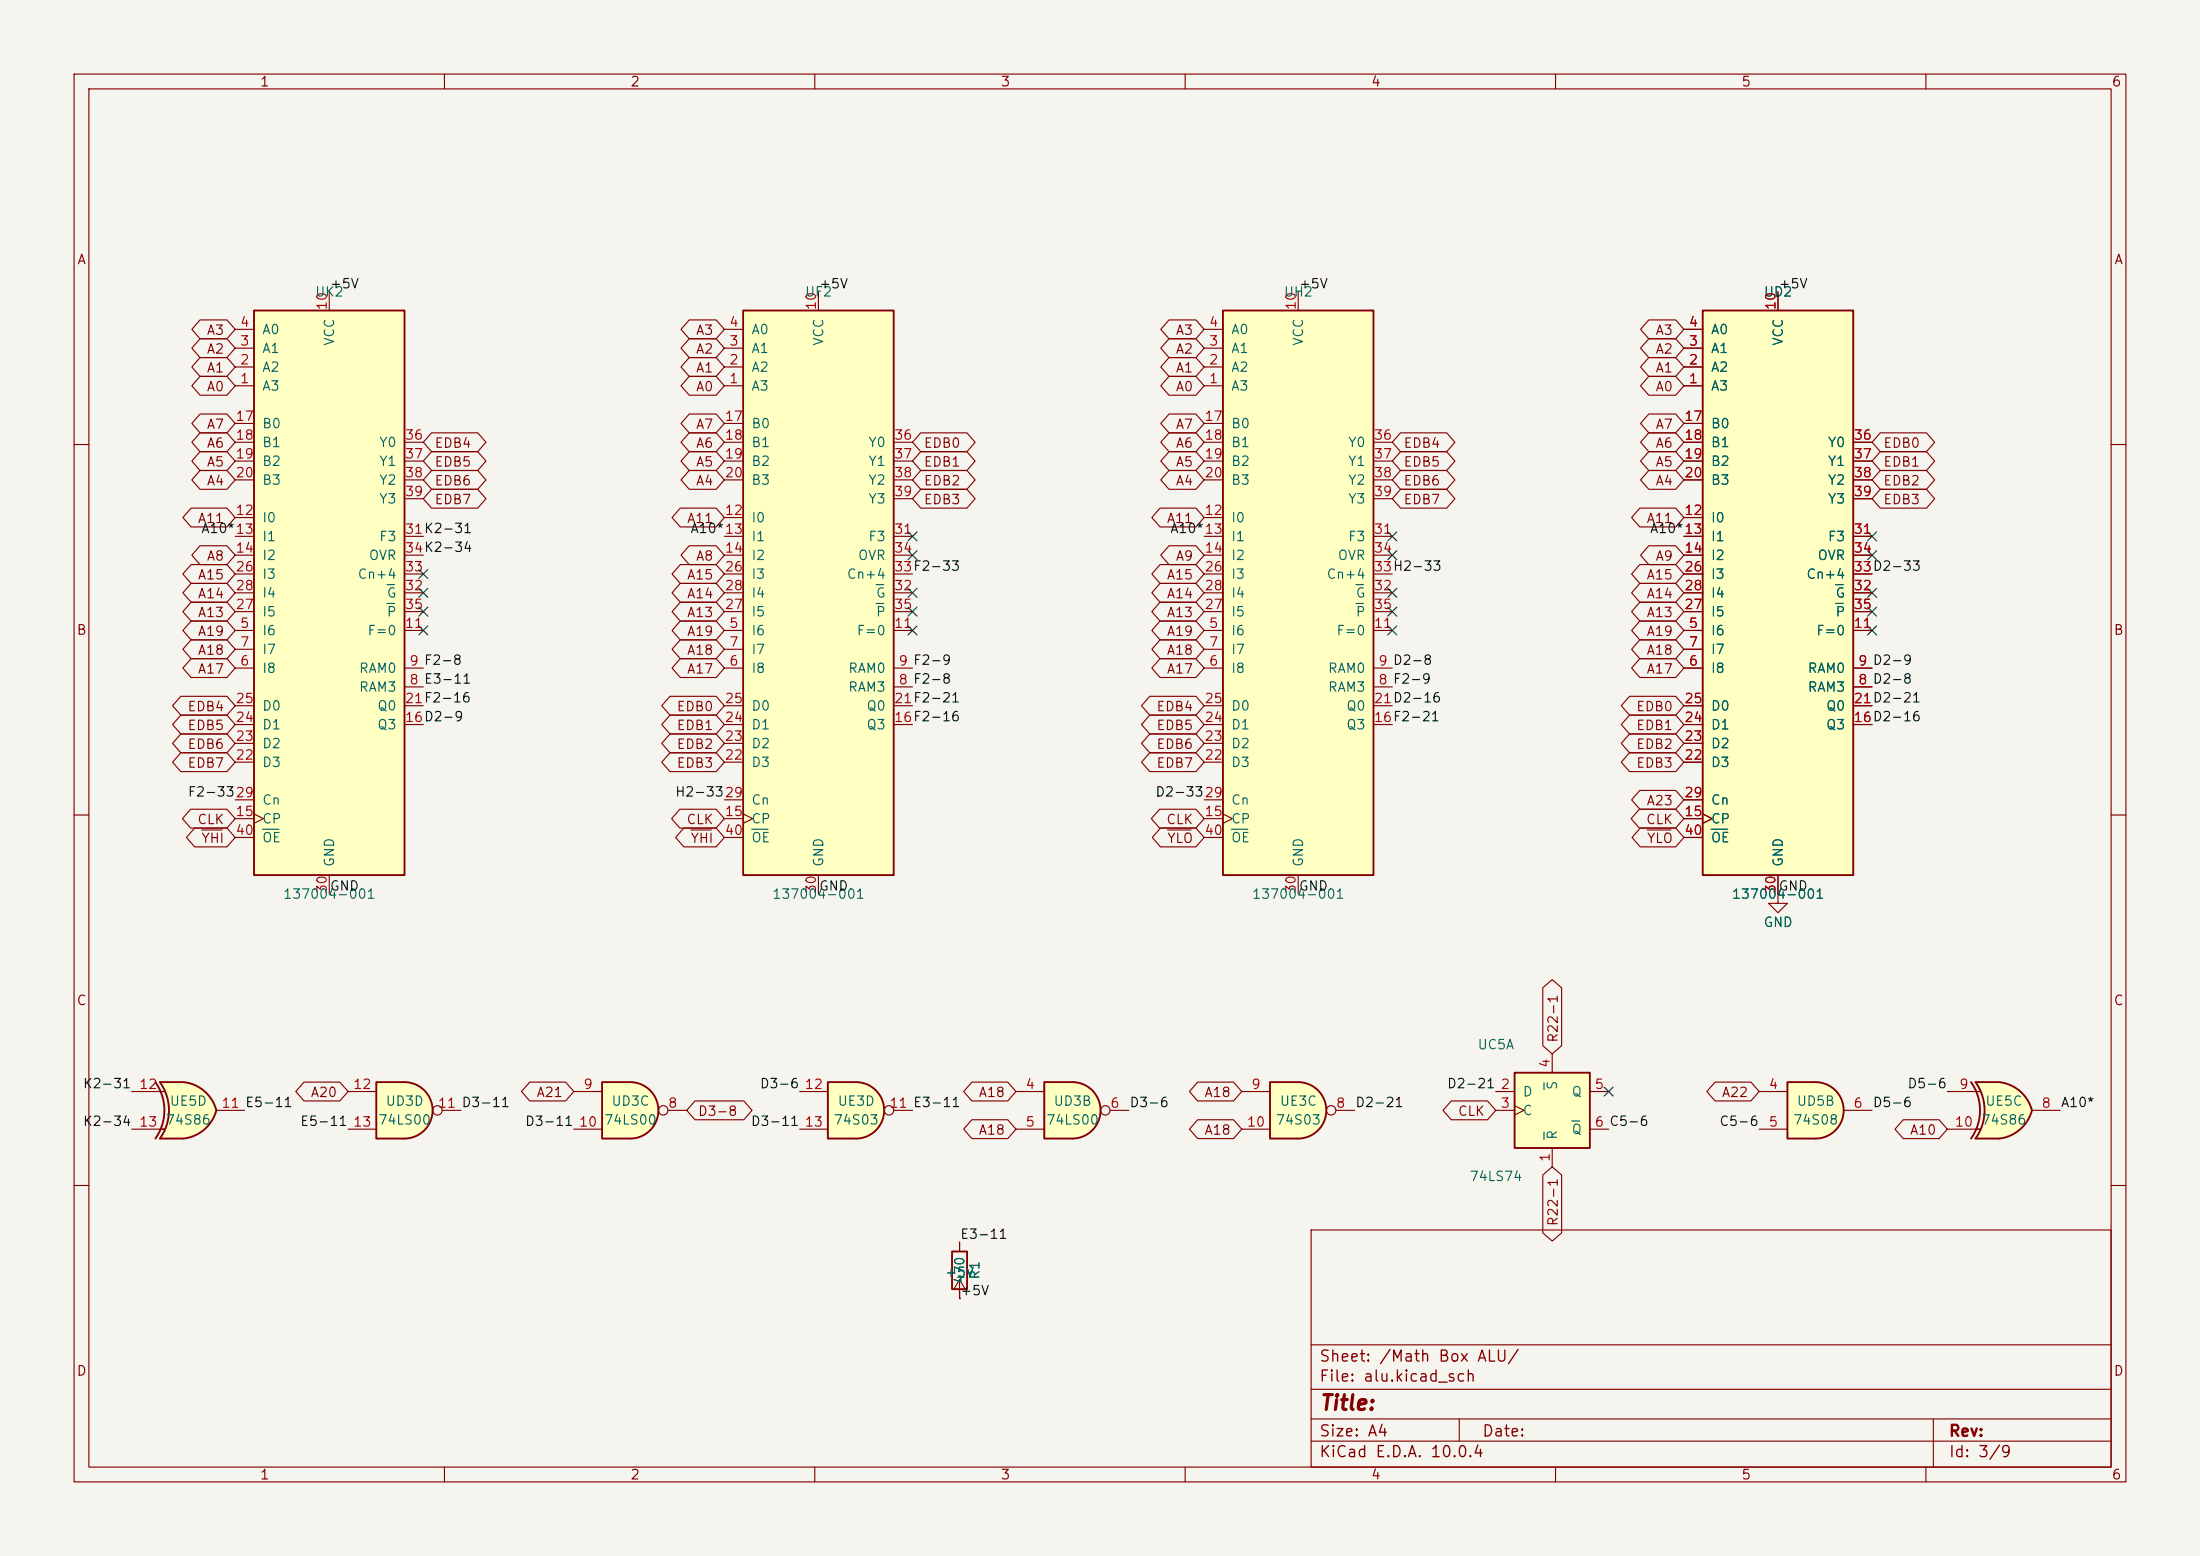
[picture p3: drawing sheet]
<svg xmlns="http://www.w3.org/2000/svg" width="297mm" height="210mm" viewBox="0 0 297 210" stroke-linecap="round" stroke-linejoin="round" font-family="sans-serif">
<path d="M0 0h297v210h-297z" fill="#f5f4ef" stroke="#f5f4ef" stroke-width=".14"/>
<g fill="none" stroke="#840000" stroke-width=".15">
<path d="M10 10h277v190h-277zM12 12h273v186h-273zM60 10v2M110 10v2M160 10v2M210 10v2M260 10v2M10 60h2M285 60h2M10 110h2M285 110h2M10 160h2"/>
<path d="M177 166h108v32h-108zM285 160h2M60 198v2M110 198v2M160 198v2M177 194.5h108M177 191.5h108M177 187.5h108M177 181.5h108M197 191.5v3M210 198v2M260 198v2"/>
<path d="M261 191.5v6.5"/>
</g>
<path d="M204.5 144.8h10.1v10.1h-10.1z" fill="#ffffc2"/>
<path d="M204.5 144.8h10.1v10.1h-10.1z" fill="none" stroke="#840000" stroke-width=".25"/>
<path d="M201.9 147.3h2.6M201.9 149.9h2.6M204.5 149.2l1.2 .7-1.2 .6M209.5 142.2v2.6M209.5 154.9v2.6M214.6 147.3h2.6M214.6 152.4h2.6" fill="none" stroke="#840000" stroke-width=".15"/>
<path d="M208.4 146.1v1M208.4 152.8v1M212.2 151.3h1.1" fill="none" stroke="#006464" stroke-width=".15"/>
<path d="M229.9 41.9h20.3v76.2h-20.3z" fill="#ffffc2"/>
<path d="M229.9 41.9h20.3v76.2h-20.3z" fill="none" stroke="#840000" stroke-width=".25"/>
<g fill="none" stroke="#840000" stroke-width=".15">
<path d="M240 39.4v2.5M227.3 52.1h2.6M227.3 49.5h2.6M227.3 47h2.6M227.3 44.5h2.6M227.3 57.2h2.6M227.3 59.7h2.6M250.2 59.7h2.5M227.3 69.9h2.6M227.3 72.4h2.6M227.3 74.9h2.6M227.3 62.2h2.6"/>
<path d="M227.3 64.8h2.6M227.3 77.5h2.6M250.2 72.4h2.5M250.2 74.9h2.5M250.2 62.2h2.5M250.2 64.8h2.5M250.2 77.5h2.5M250.2 67.3h2.5M227.3 85.1h2.6M227.3 90.2h2.6M227.3 87.6h2.6M227.3 97.8h2.6"/>
<path d="M227.3 95.3h2.6M227.3 82.6h2.6M227.3 80h2.6M250.2 85.1h2.5M250.2 90.2h2.5M250.2 92.7h2.5M250.2 97.8h2.5M250.2 95.3h2.5M250.2 82.6h2.5M250.2 80h2.5M227.3 110.5h2.6M227.3 102.9h2.6"/>
<path d="M227.3 100.3h2.6M227.3 108h2.6M227.3 113h2.6M229.9 109.9l1.2 .6-1.2 .6M240 118.1v2.6"/>
</g>
<path d="M247.8 78.9h1M247.8 81.4h1M231 111.9h2.2" fill="none" stroke="#006464" stroke-width=".15"/>
<path d="M266.7 146.1h3.2M266.7 153.7h3.2" fill="none" stroke="#ffffc2" stroke-width=".14"/>
<g fill="#ffffc2" stroke="#ffffc2" stroke-width=".14">
<path d="M269.3 148.5l5 1.4a5.2 5.2 0 0 1-4.4 3.8z"/>
<path d="M269.9 146.1a5.1 5.1 0 0 1 4.4 3.8l-5 1.3z"/>
</g>
<path d="M266.7 146.1h3.2v7.6h-3.2a6.7 6.7 0 0 0 0-7.6z" fill="#ffffc2"/>
<path d="M266.1 146.1a6.6 6.6 0 0 1 0 7.6M269.9 146.1h-3.2a6.6 6.6 0 0 1 0 7.6h3.2M269.9 146.1a5.2 5.2 0 0 1 4.4 3.8 5.2 5.2 0 0 1-4.4 3.8" fill="none" stroke="#840000" stroke-width=".25"/>
<path d="M262.9 147.3h4.4M262.9 152.4h4.4M274.3 149.9h3.8" fill="none" stroke="#840000" stroke-width=".15"/>
<path d="M245.1 146.1a3.8 3.8 0 0 1 3.8 3.8 3.8 3.8 0 0 1-3.8 3.8z" fill="#ffffc2" stroke="#ffffc2" stroke-width=".14"/>
<path d="M241.3 146.1h3.8v7.6h-3.8z" fill="#ffffc2"/>
<path d="M241.3 146.1h3.8a3.8 3.8 0 0 1 3.8 3.8 3.8 3.8 0 0 1-3.8 3.8h-3.8z" fill="none" stroke="#840000" stroke-width=".25"/>
<path d="M240 120.7v1.2h1.3l-1.3 1.3-1.2-1.3h1.2M240 120.7h.1M237.5 147.3h3.8M237.5 152.4h3.8M248.9 149.9h3.8" fill="none" stroke="#840000" stroke-width=".15"/>
<path d="M34.3 41.9h20.3v76.2h-20.3z" fill="#ffffc2"/>
<path d="M34.3 41.9h20.3v76.2h-20.3z" fill="none" stroke="#840000" stroke-width=".25"/>
<g fill="none" stroke="#840000" stroke-width=".15">
<path d="M44.4 39.4v2.5M31.7 52.1h2.6M31.7 49.5h2.6M31.7 47h2.6M31.7 44.5h2.6M31.7 57.2h2.6M31.7 59.7h2.6M54.6 59.7h2.5M31.7 69.9h2.6M31.7 72.4h2.6M31.7 74.9h2.6M31.7 62.2h2.6"/>
<path d="M31.7 64.8h2.6M31.7 77.5h2.6M54.6 72.4h2.5M54.6 74.9h2.5M54.6 62.2h2.5M54.6 64.8h2.5M54.6 77.5h2.5M54.6 67.3h2.5M31.7 85.1h2.6M31.7 90.2h2.6M31.7 87.6h2.6M31.7 97.8h2.6"/>
<path d="M31.7 95.3h2.6M31.7 82.6h2.6M31.7 80h2.6M54.6 85.1h2.5M54.6 90.2h2.5M54.6 92.7h2.5M54.6 97.8h2.5M54.6 95.3h2.5M54.6 82.6h2.5M54.6 80h2.5M31.7 110.5h2.6M31.7 102.9h2.6"/>
<path d="M31.7 100.3h2.6M31.7 108h2.6M31.7 113h2.6M34.3 109.9l1.3 .6-1.3 .6M44.4 118.1v2.6"/>
</g>
<path d="M52.2 78.9h1.1M52.2 81.4h1.1M35.4 111.9h2.3" fill="none" stroke="#006464" stroke-width=".15"/>
<path d="M100.3 41.9h20.3v76.2h-20.3z" fill="#ffffc2"/>
<path d="M100.3 41.9h20.3v76.2h-20.3z" fill="none" stroke="#840000" stroke-width=".25"/>
<g fill="none" stroke="#840000" stroke-width=".15">
<path d="M110.5 39.4v2.5M97.8 52.1h2.5M97.8 49.5h2.5M97.8 47h2.5M97.8 44.5h2.5M97.8 57.2h2.5M97.8 59.7h2.5M120.6 59.7h2.6M97.8 69.9h2.5M97.8 72.4h2.5M97.8 74.9h2.5M97.8 62.2h2.5"/>
<path d="M97.8 64.8h2.5M97.8 77.5h2.5M120.6 72.4h2.6M120.6 74.9h2.6M120.6 62.2h2.6M120.6 64.8h2.6M120.6 77.5h2.6M120.6 67.3h2.6M97.8 85.1h2.5M97.8 90.2h2.5M97.8 87.6h2.5M97.8 97.8h2.5"/>
<path d="M97.8 95.3h2.5M97.8 82.6h2.5M97.8 80h2.5M120.6 85.1h2.6M120.6 90.2h2.6M120.6 92.7h2.6M120.6 97.8h2.6M120.6 95.3h2.6M120.6 82.6h2.6M120.6 80h2.6M97.8 110.5h2.5M97.8 102.9h2.5"/>
<path d="M97.8 100.3h2.5M97.8 108h2.5M97.8 113h2.5M100.3 109.9l1.3 .6-1.3 .6M110.5 118.1v2.6"/>
</g>
<path d="M118.3 78.9h1M118.3 81.4h1M101.5 111.9h2.2" fill="none" stroke="#006464" stroke-width=".15"/>
<path d="M165.1 41.9h20.3v76.2h-20.3z" fill="#ffffc2"/>
<path d="M165.1 41.9h20.3v76.2h-20.3zM128.5 168.9h2.1v5.1h-2.1z" fill="none" stroke="#840000" stroke-width=".25"/>
<g fill="none" stroke="#840000" stroke-width=".15">
<path d="M175.3 39.4v2.5M162.6 52.1h2.5M162.6 49.5h2.5M162.6 47h2.5M162.6 44.5h2.5M162.6 57.2h2.5M162.6 59.7h2.5M185.4 59.7h2.6M162.6 69.9h2.5M162.6 72.4h2.5M162.6 74.9h2.5M162.6 62.2h2.5"/>
<path d="M162.6 64.8h2.5M162.6 77.5h2.5M185.4 72.4h2.6M185.4 74.9h2.6M185.4 62.2h2.6M185.4 64.8h2.6M185.4 77.5h2.6M185.4 67.3h2.6M162.6 85.1h2.5M162.6 90.2h2.5M162.6 87.6h2.5M162.6 97.8h2.5"/>
<path d="M162.6 95.3h2.5M162.6 82.6h2.5M162.6 80h2.5M185.4 85.1h2.6M185.4 90.2h2.6M185.4 92.7h2.6M185.4 97.8h2.6M185.4 95.3h2.6M185.4 82.6h2.6M185.4 80h2.6M162.6 110.5h2.5M162.6 102.9h2.5"/>
<path d="M162.6 100.3h2.5M162.6 108h2.5M162.6 113h2.5M165.1 109.9l1.3 .6-1.3 .6M175.3 118.1v2.6M129.5 175.3h.1M129.5 172.7l-.7 1.3M129.5 172.7l.8 1.3M129.5 167.6v1.3M129.5 172.7v2.6"/>
</g>
<path d="M183.1 78.9h1M183.1 81.4h1M166.2 111.9h2.3" fill="none" stroke="#006464" stroke-width=".15"/>
<path d="M115.6 146.1a3.8 3.8 0 0 1 3.8 3.8 3.8 3.8 0 0 1-3.8 3.8z" fill="#ffffc2" stroke="#ffffc2" stroke-width=".14"/>
<path d="M111.8 146.1h3.8v7.6h-3.8z" fill="#ffffc2"/>
<path d="M111.8 146.1h3.8a3.8 3.8 0 0 1 3.8 3.8 3.8 3.8 0 0 1-3.8 3.8h-3.8z" fill="none" stroke="#840000" stroke-width=".25"/>
<g fill="none" stroke="#840000" stroke-width=".15">
<path d="M107.9 147.3h3.9M107.9 152.4h3.9M120.6 149.9h2.6"/>
<circle cx="120" cy="149.9" r=".63"/>
</g>
<path d="M54.6 146.1a3.8 3.8 0 0 1 3.8 3.8 3.8 3.8 0 0 1-3.8 3.8z" fill="#ffffc2" stroke="#ffffc2" stroke-width=".14"/>
<path d="M50.8 146.1h3.8v7.6h-3.8z" fill="#ffffc2"/>
<path d="M50.8 146.1h3.8a3.8 3.8 0 0 1 3.8 3.8 3.8 3.8 0 0 1-3.8 3.8h-3.8z" fill="none" stroke="#840000" stroke-width=".25"/>
<g fill="none" stroke="#840000" stroke-width=".15">
<path d="M47 147.3h3.8M47 152.4h3.8M59.7 149.9h2.5"/>
<circle cx="59.1" cy="149.9" r=".63"/>
</g>
<path d="M21.6 146.1h3.2M21.6 153.7h3.2" fill="none" stroke="#ffffc2" stroke-width=".14"/>
<g fill="#ffffc2" stroke="#ffffc2" stroke-width=".14">
<path d="M24.2 148.5l5 1.4a5.2 5.2 0 0 1-4.4 3.8z"/>
<path d="M24.8 146.1a5.1 5.1 0 0 1 4.4 3.8l-5 1.3z"/>
</g>
<path d="M21.6 146.1h3.2v7.6h-3.2a6.7 6.7 0 0 0 0-7.6z" fill="#ffffc2"/>
<path d="M21 146.1a6.6 6.6 0 0 1 0 7.6M24.8 146.1h-3.2a6.6 6.6 0 0 1 0 7.6h3.2M24.8 146.1a5.1 5.1 0 0 1 4.4 3.8 5.2 5.2 0 0 1-4.4 3.8" fill="none" stroke="#840000" stroke-width=".25"/>
<path d="M17.8 147.3h4.4M17.8 152.4h4.4M29.2 149.9h3.8" fill="none" stroke="#840000" stroke-width=".15"/>
<path d="M85.1 146.1a3.8 3.8 0 0 1 3.8 3.8 3.8 3.8 0 0 1-3.8 3.8z" fill="#ffffc2" stroke="#ffffc2" stroke-width=".14"/>
<path d="M81.3 146.1h3.8v7.6h-3.8z" fill="#ffffc2"/>
<path d="M81.3 146.1h3.8a3.8 3.8 0 0 1 3.8 3.8 3.8 3.8 0 0 1-3.8 3.8h-3.8z" fill="none" stroke="#840000" stroke-width=".25"/>
<g fill="none" stroke="#840000" stroke-width=".15">
<path d="M77.5 147.3h3.8M77.5 152.4h3.8M90.2 149.9h2.5"/>
<circle cx="89.5" cy="149.9" r=".63"/>
</g>
<path d="M175.3 146.1a3.8 3.8 0 0 1 3.8 3.8 3.8 3.8 0 0 1-3.8 3.8z" fill="#ffffc2" stroke="#ffffc2" stroke-width=".14"/>
<path d="M171.4 146.1h3.9v7.6h-3.9z" fill="#ffffc2"/>
<path d="M171.4 146.1h3.9a3.8 3.8 0 0 1 3.8 3.8 3.8 3.8 0 0 1-3.8 3.8h-3.9z" fill="none" stroke="#840000" stroke-width=".25"/>
<g fill="none" stroke="#840000" stroke-width=".15">
<path d="M167.6 147.3h3.8M167.6 152.4h3.8M180.3 149.9h2.6"/>
<circle cx="179.7" cy="149.9" r=".63"/>
</g>
<path d="M144.8 146.1a3.8 3.8 0 0 1 3.8 3.8 3.8 3.8 0 0 1-3.8 3.8z" fill="#ffffc2" stroke="#ffffc2" stroke-width=".14"/>
<path d="M141 146.1h3.8v7.6h-3.8z" fill="#ffffc2"/>
<path d="M141 146.1h3.8a3.8 3.8 0 0 1 3.8 3.8 3.8 3.8 0 0 1-3.8 3.8h-3.8z" fill="none" stroke="#840000" stroke-width=".25"/>
<g fill="none" stroke="#840000" stroke-width=".15">
<path d="M240 39.4v2.5M27 50.8h3.6l1.1 1.3-1.1 1.2h-3.6l-1.1-1.2zM27 48.3h3.6l1.1 1.2-1.1 1.3h-3.6l-1.1-1.3zM27 45.7h3.6l1.1 1.3-1.1 1.3h-3.6l-1.1-1.3zM27 43.2h3.6l1.1 1.3-1.1 1.2h-3.6l-1.1-1.2zM27 58.4h3.6l1.1 1.3-1.1 1.3h-3.6l-1.1-1.3zM27 55.9h3.6l1.1 1.3-1.1 1.2h-3.6l-1.1-1.2zM58.3 58.4h6.2l1.1 1.3-1.1 1.3h-6.2l-1.2-1.3zM93 45.7h3.7l1.1 1.3-1.1 1.3h-3.7l-1.1-1.3zM93 43.2h3.7l1.1 1.3-1.1 1.2h-3.7l-1.1-1.2zM93 58.4h3.7l1.1 1.3-1.1 1.3h-3.7l-1.1-1.3zM93 55.9h3.7l1.1 1.3-1.1 1.2h-3.7l-1.1-1.2z"/>
<path d="M93 50.8h3.7l1.1 1.3-1.1 1.2h-3.7l-1.1-1.2zM93 48.3h3.7l1.1 1.2-1.1 1.3h-3.7l-1.1-1.3zM124.3 58.4h6.2l1.1 1.3-1.1 1.3h-6.2l-1.1-1.3zM157.8 50.8h3.6l1.2 1.3-1.2 1.2h-3.6l-1.1-1.2zM157.8 55.9h3.6l1.2 1.3-1.2 1.2h-3.6l-1.1-1.2zM157.8 58.4h3.6l1.2 1.3-1.2 1.3h-3.6l-1.1-1.3zM157.8 43.2h3.6l1.2 1.3-1.2 1.2h-3.6l-1.1-1.2zM157.8 45.7h3.6l1.2 1.3-1.2 1.3h-3.6l-1.1-1.3zM157.8 48.3h3.6l1.2 1.2-1.2 1.3h-3.6l-1.1-1.3zM189.1 58.4h6.2l1.1 1.3-1.1 1.3h-6.2l-1.1-1.3zM222.6 43.2h3.6l1.1 1.3-1.1 1.2h-3.6l-1.1-1.2zM222.6 45.7h3.6l1.1 1.3-1.1 1.3h-3.6l-1.1-1.3z"/>
<path d="M222.6 48.3h3.6l1.1 1.2-1.1 1.3h-3.6l-1.1-1.3zM222.6 55.9h3.6l1.1 1.3-1.1 1.2h-3.6l-1.1-1.2zM222.6 58.4h3.6l1.1 1.3-1.1 1.3h-3.6l-1.1-1.3zM222.6 50.8h3.6l1.1 1.3-1.1 1.2h-3.6l-1.1-1.2zM227.3 52.1h2.6M227.3 49.5h2.6M227.3 47h2.6M227.3 44.5h2.6M227.3 57.2h2.6M227.3 59.7h2.6M250.2 59.7h2.5M253.8 58.4h6.3l1.1 1.3-1.1 1.3h-6.3l-1.1-1.3z"/>
<path d="M25.8 76.2h4.8l1.1 1.3-1.1 1.2h-4.8l-1.1-1.2zM25.8 68.6h4.8l1.1 1.3-1.1 1.2h-4.8l-1.1-1.2zM25.8 78.7h4.8l1.1 1.3-1.1 1.3h-4.8l-1.1-1.3zM27 73.7h3.6l1.1 1.2-1.1 1.3h-3.6l-1.1-1.3zM27 61h3.6l1.1 1.2-1.1 1.3h-3.6l-1.1-1.3zM27 63.5h3.6l1.1 1.3-1.1 1.2h-3.6l-1.1-1.2zM58.3 61h6.2l1.1 1.2-1.1 1.3h-6.2l-1.2-1.3zM58.3 63.5h6.2l1.1 1.3-1.1 1.2h-6.2l-1.2-1.2zM58.3 66h6.2l1.1 1.3-1.1 1.3h-6.2l-1.2-1.3zM91.8 68.6h4.9l1.1 1.3-1.1 1.2h-4.9l-1.1-1.2zM91.8 76.2h4.9l1.1 1.3-1.1 1.2h-4.9l-1.1-1.2zM91.8 78.7h4.9l1.1 1.3-1.1 1.3h-4.9l-1.1-1.3z"/>
<path d="M93 63.5h3.7l1.1 1.3-1.1 1.2h-3.7l-1.1-1.2zM93 61h3.7l1.1 1.2-1.1 1.3h-3.7l-1.1-1.3zM93 73.7h3.7l1.1 1.2-1.1 1.3h-3.7l-1.1-1.3zM124.3 61h6.2l1.1 1.2-1.1 1.3h-6.2l-1.1-1.3zM124.3 63.5h6.2l1.1 1.3-1.1 1.2h-6.2l-1.1-1.2zM124.3 66h6.2l1.1 1.3-1.1 1.3h-6.2l-1.1-1.3zM156.6 78.7h4.8l1.2 1.3-1.2 1.3h-4.8l-1.1-1.3zM156.6 76.2h4.8l1.2 1.3-1.2 1.2h-4.8l-1.1-1.2zM156.6 68.6h4.8l1.2 1.3-1.2 1.2h-4.8l-1.1-1.2zM157.8 73.7h3.6l1.2 1.2-1.2 1.3h-3.6l-1.1-1.3zM157.8 61h3.6l1.2 1.2-1.2 1.3h-3.6l-1.1-1.3zM157.8 63.5h3.6l1.2 1.3-1.2 1.2h-3.6l-1.1-1.2z"/>
<path d="M189.1 63.5h6.2l1.1 1.3-1.1 1.2h-6.2l-1.1-1.2zM189.1 61h6.2l1.1 1.2-1.1 1.3h-6.2l-1.1-1.3zM189.1 66h6.2l1.1 1.3-1.1 1.3h-6.2l-1.1-1.3zM221.4 68.6h4.8l1.1 1.3-1.1 1.2h-4.8l-1.1-1.2zM221.4 76.2h4.8l1.1 1.3-1.1 1.2h-4.8l-1.1-1.2zM221.4 78.7h4.8l1.1 1.3-1.1 1.3h-4.8l-1.1-1.3zM222.6 61h3.6l1.1 1.2-1.1 1.3h-3.6l-1.1-1.3zM222.6 63.5h3.6l1.1 1.3-1.1 1.2h-3.6l-1.1-1.2zM222.6 73.7h3.6l1.1 1.2-1.1 1.3h-3.6l-1.1-1.3zM227.3 69.9h2.6M227.3 72.4h2.6M227.3 74.9h2.6"/>
<path d="M227.3 62.2h2.6M227.3 64.8h2.6M227.3 77.5h2.6M250.2 72.4h2.5M250.2 74.9h2.5M250.2 62.2h2.5M250.2 64.8h2.5M250.2 77.5h2.5M250.2 67.3h2.5M253.8 66h6.3l1.1 1.3-1.1 1.3h-6.3l-1.1-1.3zM253.8 63.5h6.3l1.1 1.3-1.1 1.2h-6.3l-1.1-1.2zM253.8 61h6.3l1.1 1.2-1.1 1.3h-6.3l-1.1-1.3z"/>
<path d="M24.4 96.5h6.2l1.1 1.3-1.1 1.3h-6.2l-1.1-1.3zM24.4 99.1h6.2l1.1 1.2-1.1 1.3h-6.2l-1.1-1.3zM24.4 94h6.2l1.1 1.3-1.1 1.2h-6.2l-1.1-1.2zM25.8 88.9h4.8l1.1 1.3-1.1 1.2h-4.8l-1.1-1.2zM25.8 86.4h4.8l1.1 1.2-1.1 1.3h-4.8l-1.1-1.3zM25.8 83.8h4.8l1.1 1.3-1.1 1.3h-4.8l-1.1-1.3zM25.8 81.3h4.8l1.1 1.3-1.1 1.2h-4.8l-1.1-1.2zM90.4 94h6.3l1.1 1.3-1.1 1.2h-6.3l-1.1-1.2zM90.4 96.5h6.3l1.1 1.3-1.1 1.3h-6.3l-1.1-1.3zM90.4 99.1h6.3l1.1 1.2-1.1 1.3h-6.3l-1.1-1.3zM91.8 83.8h4.9l1.1 1.3-1.1 1.3h-4.9l-1.1-1.3zM91.8 86.4h4.9l1.1 1.2-1.1 1.3h-4.9l-1.1-1.3z"/>
<path d="M91.8 88.9h4.9l1.1 1.3-1.1 1.2h-4.9l-1.1-1.2zM91.8 81.3h4.9l1.1 1.3-1.1 1.2h-4.9l-1.1-1.2zM155.2 94h6.2l1.2 1.3-1.2 1.2h-6.2l-1.1-1.2zM155.2 96.5h6.2l1.2 1.3-1.2 1.3h-6.2l-1.1-1.3zM155.2 99.1h6.2l1.2 1.2-1.2 1.3h-6.2l-1.1-1.3zM156.6 83.8h4.8l1.2 1.3-1.2 1.3h-4.8l-1.1-1.3zM156.6 86.4h4.8l1.2 1.2-1.2 1.3h-4.8l-1.1-1.3zM156.6 88.9h4.8l1.2 1.3-1.2 1.2h-4.8l-1.1-1.2zM156.6 81.3h4.8l1.2 1.3-1.2 1.2h-4.8l-1.1-1.2zM220 96.5h6.2l1.1 1.3-1.1 1.3h-6.2l-1.1-1.3zM220 94h6.2l1.1 1.3-1.1 1.2h-6.2l-1.1-1.2zM220 99.1h6.2l1.1 1.2-1.1 1.3h-6.2l-1.1-1.3z"/>
<path d="M221.4 83.8h4.8l1.1 1.3-1.1 1.3h-4.8l-1.1-1.3zM221.4 86.4h4.8l1.1 1.2-1.1 1.3h-4.8l-1.1-1.3zM221.4 88.9h4.8l1.1 1.3-1.1 1.2h-4.8l-1.1-1.2zM221.4 81.3h4.8l1.1 1.3-1.1 1.2h-4.8l-1.1-1.2zM227.3 85.1h2.6M227.3 90.2h2.6M227.3 87.6h2.6M227.3 97.8h2.6M227.3 95.3h2.6M227.3 82.6h2.6M227.3 80h2.6M250.2 85.1h2.5"/>
<path d="M250.2 90.2h2.5M250.2 92.7h2.5M250.2 97.8h2.5M250.2 95.3h2.5M250.2 82.6h2.5M250.2 80h2.5M24.4 101.6h6.2l1.1 1.3-1.1 1.2h-6.2l-1.1-1.2zM25.7 109.2h4.9l1.1 1.3-1.1 1.3h-4.9l-1.1-1.3zM26.3 111.8h4.3l1.1 1.2-1.1 1.3h-4.3l-1.1-1.3zM27.2 112h2.8M90.4 101.6h6.3l1.1 1.3-1.1 1.2h-6.3l-1.1-1.2zM91.8 109.2h4.9l1.1 1.3-1.1 1.3h-4.9l-1.1-1.3z"/>
<path d="M92.3 111.8h4.4l1.1 1.2-1.1 1.3h-4.4l-1.1-1.3zM93.3 112h2.7M155.2 101.6h6.2l1.2 1.3-1.2 1.2h-6.2l-1.1-1.2zM156.5 109.2h4.9l1.2 1.3-1.2 1.3h-4.9l-1.1-1.3zM156.7 111.8h4.7l1.2 1.2-1.2 1.3h-4.7l-1.1-1.3zM157.6 112h3.2M220 101.6h6.2l1.1 1.3-1.1 1.2h-6.2l-1.1-1.2zM221.3 109.2h4.9l1.1 1.3-1.1 1.3h-4.9l-1.1-1.3zM221.4 106.7h4.8l1.1 1.3-1.1 1.2h-4.8l-1.1-1.2zM221.4 111.8h4.8l1.1 1.2-1.1 1.3h-4.8l-1.1-1.3zM222.4 112h3.2M227.3 110.5h2.6"/>
<path d="M227.3 102.9h2.6M227.3 100.3h2.6M227.3 108h2.6M227.3 113h2.6M229.9 109.9l1.2 .6-1.2 .6M240 118.1v2.6M208.3 133.3l1.2-1.1 1.3 1.1v7.8l-1.3 1.1-1.2-1.1zM240 120.7h.1M41 146h4.9l1.1 1.3-1.1 1.3h-4.9l-1.1-1.3zM71.5 146h4.9l1.1 1.3-1.1 1.3h-4.9l-1.1-1.3zM93.8 148.6h6.6l1.1 1.3-1.1 1.2h-6.6l-1.1-1.2zM131.2 146h4.8l1.2 1.3-1.2 1.3h-4.8l-1.1-1.3z"/>
<path d="M131.2 151.1h4.8l1.2 1.3-1.2 1.3h-4.8l-1.1-1.3zM137.2 147.3h3.8M137.2 152.4h3.8M149.9 149.9h2.5M161.7 151.1h4.8l1.1 1.3-1.1 1.3h-4.8l-1.1-1.3zM161.7 146h4.8l1.1 1.3-1.1 1.3h-4.8l-1.1-1.3zM195.9 148.6h4.9l1.1 1.3-1.1 1.2h-4.9l-1.1-1.2zM208.3 158.6l1.2-1.1 1.3 1.1v7.8l-1.3 1.1-1.2-1.1zM231.5 146h4.9l1.1 1.3-1.1 1.3h-4.9l-1.1-1.3zM256.9 151.1h4.9l1.1 1.3-1.1 1.3h-4.9l-1.1-1.3zM129.5 175.3h.1M129.5 167.6v1.3"/>
<path d="M129.5 174v1.3"/>
<circle cx="149.2" cy="149.9" r=".63"/>
</g>
<g fill="none" stroke="#000084" stroke-width=".15">
<path d="M56.5 76.9l1.3 1.2M56.5 79.4l1.3 1.2M57.8 76.9l-1.3 1.2M57.8 79.4l-1.3 1.2M122.6 71.8l1.2 1.2M122.6 79.4l1.2 1.2M122.6 74.3l1.2 1.2M123.8 71.8l-1.2 1.2M123.8 79.4l-1.2 1.2M123.8 74.3l-1.2 1.2M187.4 74.3l1.2 1.2M187.4 79.4l1.2 1.2"/>
<path d="M187.4 71.8l1.2 1.2M188.6 74.3l-1.2 1.2M188.6 79.4l-1.2 1.2M188.6 71.8l-1.2 1.2M252.1 74.3l1.2 1.2M252.1 79.4l1.2 1.2M252.1 71.8l1.2 1.2M253.3 74.3l-1.2 1.2M253.3 79.4l-1.2 1.2M253.3 71.8l-1.2 1.2M56.5 81.9l1.3 1.3M56.5 84.5l1.3 1.2"/>
<path d="M57.8 81.9l-1.3 1.3M57.8 84.5l-1.3 1.2M122.6 84.5l1.2 1.2M122.6 81.9l1.2 1.3M123.8 84.5l-1.2 1.2M123.8 81.9l-1.2 1.3M187.4 81.9l1.2 1.3M187.4 84.5l1.2 1.2M188.6 81.9l-1.2 1.3M188.6 84.5l-1.2 1.2M252.1 84.5l1.2 1.2M252.1 81.9l1.2 1.3"/>
<path d="M253.3 84.5l-1.2 1.2M253.3 81.9l-1.2 1.3M216.6 146.7l1.2 1.2M217.8 146.7l-1.2 1.2"/>
</g>
<path d="M247.8 78.9h1M247.8 81.4h1M231 111.9h2.2" fill="none" stroke="#006464" stroke-width=".15"/>
<text font-size="2" fill="#840000" x="178" y="190.8">Title:</text>
<g font-size="1.5" fill="#840000">
<text x="178" y="184.2">Sheet: /Math Box ALU/</text>
<text x="178" y="186.9">File: alu.kicad_sch</text>
<text x="178" y="197.1">KiCad E.D.A. 10.0.4</text>
<text x="178" y="194.3">Size: A4</text>
<text x="200" y="194.3">Date:</text>
<text x="263" y="194.3">Rev:</text>
<text x="263" y="197.1">Id: 3/9</text>
</g>
<g font-size="1.3" fill="#840000">
<text x="35" y="12">1</text>
<text x="85" y="12">2</text>
<text x="135" y="12">3</text>
<text x="185" y="12">4</text>
<text x="235" y="12">5</text>
<text x="285" y="12">6</text>
<text x="10.3" y="36">A</text>
<text x="285.3" y="36">A</text>
<text x="27.8" y="45.5">A3</text>
<text x="93.9" y="45.5">A3</text>
<text x="158.6" y="45.5">A3</text>
<text x="223.4" y="45.5">A3</text>
<text x="27.8" y="53.1">A0</text>
<text x="27.8" y="50.6">A1</text>
<text x="27.8" y="48.1">A2</text>
<text x="93.9" y="48.1">A2</text>
<text x="93.9" y="53.1">A0</text>
<text x="93.9" y="50.6">A1</text>
<text x="158.6" y="53.1">A0</text>
<text x="158.6" y="48.1">A2</text>
<text x="158.6" y="50.6">A1</text>
<text x="223.4" y="48.1">A2</text>
<text x="223.4" y="50.6">A1</text>
<text x="223.4" y="53.1">A0</text>
<text x="27.8" y="58.2">A7</text>
<text x="93.9" y="58.2">A7</text>
<text x="158.6" y="58.2">A7</text>
<text x="223.4" y="58.2">A7</text>
<text x="27.8" y="60.8">A6</text>
<text x="27.8" y="63.3">A5</text>
<text x="27.8" y="65.8">A4</text>
<text x="58.6" y="60.8">EDB4</text>
<text x="58.6" y="63.3">EDB5</text>
<text x="58.6" y="65.8">EDB6</text>
<text x="93.9" y="65.8">A4</text>
<text x="93.9" y="63.3">A5</text>
<text x="93.9" y="60.8">A6</text>
<text x="124.6" y="60.8">EDB0</text>
<text x="124.6" y="63.3">EDB1</text>
<text x="124.6" y="65.8">EDB2</text>
<text x="158.6" y="60.8">A6</text>
<text x="158.6" y="63.3">A5</text>
<text x="158.6" y="65.8">A4</text>
<text x="189.4" y="65.8">EDB6</text>
<text x="189.4" y="63.3">EDB5</text>
<text x="189.4" y="60.8">EDB4</text>
<text x="223.4" y="60.8">A6</text>
<text x="223.4" y="63.3">A5</text>
<text x="223.4" y="65.8">A4</text>
<text x="254.2" y="65.8">EDB2</text>
<text x="254.2" y="63.3">EDB1</text>
<text x="254.2" y="60.8">EDB0</text>
<text x="26.6" y="70.9">A11</text>
<text x="58.6" y="68.4">EDB7</text>
<text x="92.7" y="70.9">A11</text>
<text x="124.6" y="68.4">EDB3</text>
<text x="157.4" y="70.9">A11</text>
<text x="189.4" y="68.4">EDB7</text>
<text x="222.2" y="70.9">A11</text>
<text x="254.2" y="68.4">EDB3</text>
<text x="27.8" y="76">A8</text>
<text x="93.9" y="76">A8</text>
<text x="158.6" y="76">A9</text>
<text x="223.4" y="76">A9</text>
<text x="26.6" y="78.5">A15</text>
<text x="26.6" y="83.6">A13</text>
<text x="26.6" y="81.1">A14</text>
<text x="92.7" y="78.5">A15</text>
<text x="92.7" y="81.1">A14</text>
<text x="92.7" y="83.6">A13</text>
<text x="157.4" y="81.1">A14</text>
<text x="157.4" y="83.6">A13</text>
<text x="157.4" y="78.5">A15</text>
<text x="222.2" y="78.5">A15</text>
<text x="222.2" y="81.1">A14</text>
<text x="222.2" y="83.6">A13</text>
<text x="10.3" y="86">B</text>
<text x="26.6" y="88.7">A18</text>
<text x="26.6" y="86.2">A19</text>
<text x="92.7" y="86.2">A19</text>
<text x="92.7" y="88.7">A18</text>
<text x="157.4" y="86.2">A19</text>
<text x="157.4" y="88.7">A18</text>
<text x="222.2" y="86.2">A19</text>
<text x="222.2" y="88.7">A18</text>
<text x="285.3" y="86">B</text>
<text x="26.6" y="91.2">A17</text>
<text x="92.7" y="91.2">A17</text>
<text x="157.4" y="91.2">A17</text>
<text x="222.2" y="91.2">A17</text>
<text x="25.2" y="98.9">EDB5</text>
<text x="25.2" y="101.4">EDB6</text>
<text x="25.2" y="96.3">EDB4</text>
<text x="91.3" y="96.3">EDB0</text>
<text x="91.3" y="98.9">EDB1</text>
<text x="91.3" y="101.4">EDB2</text>
<text x="156" y="96.3">EDB4</text>
<text x="156" y="98.9">EDB5</text>
<text x="156" y="101.4">EDB6</text>
<text x="220.8" y="98.9">EDB1</text>
<text x="220.8" y="96.3">EDB0</text>
<text x="220.8" y="101.4">EDB2</text>
<text x="25.2" y="103.9">EDB7</text>
<text x="91.3" y="103.9">EDB3</text>
<text x="156" y="103.9">EDB7</text>
<text x="220.8" y="103.9">EDB3</text>
<text x="26.5" y="111.6">CLK</text>
<text x="92.6" y="111.6">CLK</text>
<text x="157.4" y="111.6">CLK</text>
<text x="222.1" y="111.6">CLK</text>
<text x="222.2" y="109">A23</text>
<text x="27.1" y="114.1">YHI</text>
<text x="93.1" y="114.1">YHI</text>
<text x="157.5" y="114.1">YLO</text>
<text x="222.3" y="114.1">YLO</text>
<text x="10.3" y="136">C</text>
<text x="285.3" y="136">C</text>
<text x="210.6" y="140.8" transform="rotate(-90 210.6 140.8)">R22-1</text>
<text x="41.9" y="148.4">A20</text>
<text x="72.3" y="148.4">A21</text>
<text x="132" y="148.4">A18</text>
<text x="162.5" y="148.4">A18</text>
<text x="232.4" y="148.4">A22</text>
<text x="94.1" y="150.9">D3-8</text>
<text x="132" y="153.5">A18</text>
<text x="162.5" y="153.5">A18</text>
<text x="196.7" y="150.9">CLK</text>
<text x="257.8" y="153.5">A10</text>
<text x="210.6" y="165.6" transform="rotate(-90 210.6 165.6)">R22-1</text>
<text x="10.3" y="186">D</text>
<text x="285.3" y="186">D</text>
<text x="35" y="200">1</text>
<text x="85" y="200">2</text>
<text x="135" y="200">3</text>
<text x="185" y="200">4</text>
<text x="235" y="200">5</text>
<text x="285" y="200">6</text>
</g>
<g font-size="1.3" fill="#006464">
<text x="42.4" y="40.3">UK2</text>
<text x="108.6" y="40.3">UF2</text>
<text x="173.2" y="40.3">UH2</text>
<text x="238" y="40.3">UD2</text>
<text x="35.3" y="48">A1</text>
<text x="35.3" y="45.4">A0</text>
<text x="45.4" y="46.8" transform="rotate(-90 45.4 46.8)">VCC</text>
<text x="101.3" y="48">A1</text>
<text x="101.3" y="45.4">A0</text>
<text x="111.5" y="46.8" transform="rotate(-90 111.5 46.8)">VCC</text>
<text x="166.1" y="48">A1</text>
<text x="166.1" y="45.4">A0</text>
<text x="176.2" y="46.8" transform="rotate(-90 176.2 46.8)">VCC</text>
<text x="230.9" y="48">A1</text>
<text x="230.9" y="45.4">A0</text>
<text x="241" y="46.8" transform="rotate(-90 241 46.8)">VCC</text>
<text x="35.3" y="53">A3</text>
<text x="35.3" y="50.5">A2</text>
<text x="101.3" y="53">A3</text>
<text x="101.3" y="50.5">A2</text>
<text x="166.1" y="53">A3</text>
<text x="166.1" y="50.5">A2</text>
<text x="230.9" y="53">A3</text>
<text x="230.9" y="50.5">A2</text>
<text x="35.3" y="58.1">B0</text>
<text x="101.3" y="58.1">B0</text>
<text x="166.1" y="58.1">B0</text>
<text x="230.9" y="58.1">B0</text>
<text x="35.3" y="60.7">B1</text>
<text x="35.3" y="63.2">B2</text>
<text x="35.3" y="65.7">B3</text>
<text x="51.1" y="60.7">Y0</text>
<text x="51.1" y="63.2">Y1</text>
<text x="51.1" y="65.7">Y2</text>
<text x="101.3" y="60.7">B1</text>
<text x="101.3" y="63.2">B2</text>
<text x="101.3" y="65.7">B3</text>
<text x="117.1" y="60.7">Y0</text>
<text x="117.1" y="63.2">Y1</text>
<text x="117.1" y="65.7">Y2</text>
<text x="166.1" y="60.7">B1</text>
<text x="166.1" y="63.2">B2</text>
<text x="166.1" y="65.7">B3</text>
<text x="181.9" y="60.7">Y0</text>
<text x="181.9" y="63.2">Y1</text>
<text x="181.9" y="65.7">Y2</text>
<text x="230.9" y="60.7">B1</text>
<text x="230.9" y="63.2">B2</text>
<text x="230.9" y="65.7">B3</text>
<text x="246.7" y="60.7">Y0</text>
<text x="246.7" y="63.2">Y1</text>
<text x="246.7" y="65.7">Y2</text>
<text x="35.3" y="70.8">I0</text>
<text x="51.1" y="68.3">Y3</text>
<text x="101.3" y="70.8">I0</text>
<text x="117.1" y="68.3">Y3</text>
<text x="166.1" y="70.8">I0</text>
<text x="181.9" y="68.3">Y3</text>
<text x="230.9" y="70.8">I0</text>
<text x="246.7" y="68.3">Y3</text>
<text x="35.3" y="73.4">I1</text>
<text x="35.3" y="75.9">I2</text>
<text x="49.7" y="75.9">OVR</text>
<text x="51.1" y="73.4">F3</text>
<text x="101.3" y="73.4">I1</text>
<text x="101.3" y="75.9">I2</text>
<text x="115.7" y="75.9">OVR</text>
<text x="117.1" y="73.4">F3</text>
<text x="166.1" y="73.4">I1</text>
<text x="166.1" y="75.9">I2</text>
<text x="180.5" y="75.9">OVR</text>
<text x="181.9" y="73.4">F3</text>
<text x="230.9" y="73.4">I1</text>
<text x="230.9" y="75.9">I2</text>
<text x="245.3" y="75.9">OVR</text>
<text x="246.7" y="73.4">F3</text>
<text x="35.3" y="78.4">I3</text>
<text x="35.3" y="83.5">I5</text>
<text x="35.3" y="81">I4</text>
<text x="48.2" y="78.4">Cn+4</text>
<text x="52.1" y="81">G</text>
<text x="52.1" y="83.5">P</text>
<text x="101.3" y="78.4">I3</text>
<text x="101.3" y="83.5">I5</text>
<text x="101.3" y="81">I4</text>
<text x="114.2" y="78.4">Cn+4</text>
<text x="118.2" y="81">G</text>
<text x="118.2" y="83.5">P</text>
<text x="166.1" y="78.4">I3</text>
<text x="166.1" y="83.5">I5</text>
<text x="166.1" y="81">I4</text>
<text x="179" y="78.4">Cn+4</text>
<text x="182.9" y="81">G</text>
<text x="182.9" y="83.5">P</text>
<text x="230.9" y="78.4">I3</text>
<text x="230.9" y="83.5">I5</text>
<text x="230.9" y="81">I4</text>
<text x="243.8" y="78.4">Cn+4</text>
<text x="247.7" y="81">G</text>
<text x="247.7" y="83.5">P</text>
<text x="35.3" y="86.1">I6</text>
<text x="35.3" y="88.6">I7</text>
<text x="49.5" y="86.1">F=0</text>
<text x="101.3" y="86.1">I6</text>
<text x="101.3" y="88.6">I7</text>
<text x="115.6" y="86.1">F=0</text>
<text x="166.1" y="86.1">I6</text>
<text x="166.1" y="88.6">I7</text>
<text x="180.3" y="86.1">F=0</text>
<text x="230.9" y="86.1">I6</text>
<text x="230.9" y="88.6">I7</text>
<text x="245.1" y="86.1">F=0</text>
<text x="35.3" y="91.1">I8</text>
<text x="48.4" y="93.7">RAM3</text>
<text x="48.4" y="91.1">RAM0</text>
<text x="101.3" y="91.1">I8</text>
<text x="114.4" y="93.7">RAM3</text>
<text x="114.4" y="91.1">RAM0</text>
<text x="166.1" y="91.1">I8</text>
<text x="179.2" y="93.7">RAM3</text>
<text x="179.2" y="91.1">RAM0</text>
<text x="230.9" y="91.1">I8</text>
<text x="244" y="93.7">RAM3</text>
<text x="244" y="91.1">RAM0</text>
<text x="35.3" y="101.3">D2</text>
<text x="35.3" y="98.8">D1</text>
<text x="35.3" y="96.2">D0</text>
<text x="50.9" y="98.8">Q3</text>
<text x="50.9" y="96.2">Q0</text>
<text x="101.3" y="101.3">D2</text>
<text x="101.3" y="98.8">D1</text>
<text x="101.3" y="96.2">D0</text>
<text x="116.9" y="98.8">Q3</text>
<text x="116.9" y="96.2">Q0</text>
<text x="166.1" y="101.3">D2</text>
<text x="166.1" y="98.8">D1</text>
<text x="166.1" y="96.2">D0</text>
<text x="181.7" y="98.8">Q3</text>
<text x="181.7" y="96.2">Q0</text>
<text x="230.9" y="101.3">D2</text>
<text x="230.9" y="98.8">D1</text>
<text x="230.9" y="96.2">D0</text>
<text x="246.4" y="98.8">Q3</text>
<text x="246.4" y="96.2">Q0</text>
<text x="35.3" y="103.8">D3</text>
<text x="101.3" y="103.8">D3</text>
<text x="166.1" y="103.8">D3</text>
<text x="230.9" y="103.8">D3</text>
<text x="35.3" y="111.5">CP</text>
<text x="35.3" y="108.9">Cn</text>
<text x="101.3" y="111.5">CP</text>
<text x="101.3" y="108.9">Cn</text>
<text x="166.1" y="111.5">CP</text>
<text x="166.1" y="108.9">Cn</text>
<text x="230.9" y="111.5">CP</text>
<text x="230.9" y="108.9">Cn</text>
<text x="35.3" y="114">OE</text>
<text x="45.4" y="117.1" transform="rotate(-90 45.4 117.1)">GND</text>
<text x="101.3" y="114">OE</text>
<text x="111.5" y="117.1" transform="rotate(-90 111.5 117.1)">GND</text>
<text x="166.1" y="114">OE</text>
<text x="176.2" y="117.1" transform="rotate(-90 176.2 117.1)">GND</text>
<text x="230.9" y="114">OE</text>
<text x="241" y="117.1" transform="rotate(-90 241 117.1)">GND</text>
<text x="38.1" y="121.6">137004-001</text>
<text x="104.2" y="121.6">137004-001</text>
<text x="168.9" y="121.6">137004-001</text>
<text x="233.7" y="121.6">137004-001</text>
<text x="238" y="125.4">GND</text>
<text x="199.4" y="141.9">UC5A</text>
<text x="22.8" y="149.6">UE5D</text>
<text x="52" y="149.6">UD3D</text>
<text x="82.4" y="149.6">UD3C</text>
<text x="113" y="149.6">UE3D</text>
<text x="142.1" y="149.6">UD3B</text>
<text x="172.7" y="149.6">UE3C</text>
<text x="205.5" y="148.3">D</text>
<text x="210.5" y="147.2" transform="rotate(-90 210.5 147.2)">S</text>
<text x="212.1" y="148.3">Q</text>
<text x="242.5" y="149.6">UD5B</text>
<text x="267.9" y="149.6">UE5C</text>
<text x="22.3" y="152.1">74S86</text>
<text x="51" y="152.1">74LS00</text>
<text x="81.5" y="152.1">74LS00</text>
<text x="112.4" y="152.1">74S03</text>
<text x="141.1" y="152.1">74LS00</text>
<text x="172.1" y="152.1">74S03</text>
<text x="205.5" y="150.8">C</text>
<text x="210.5" y="153.9" transform="rotate(-90 210.5 153.9)">R</text>
<text x="212.1" y="153.4">Q</text>
<text x="242" y="152.1">74S08</text>
<text x="267.4" y="152.1">74S86</text>
<text x="198.3" y="159.7">74LS74</text>
<text x="127.5" y="172.7">+5V</text>
<text x="130.5" y="173.4" transform="rotate(-90 130.5 173.4)">470</text>
<text x="132.5" y="172.8" transform="rotate(-90 132.5 172.8)">R1</text>
</g>
<g font-size="1.3" fill="#a90000">
<text x="44.4" y="42" transform="rotate(-90 44.4 42)">10</text>
<text x="110.5" y="42" transform="rotate(-90 110.5 42)">10</text>
<text x="175.2" y="42" transform="rotate(-90 175.2 42)">10</text>
<text x="240" y="42" transform="rotate(-90 240 42)">10</text>
<text x="32.3" y="47">3</text>
<text x="32.3" y="44.4">4</text>
<text x="98.4" y="47">3</text>
<text x="98.4" y="44.4">4</text>
<text x="163.1" y="47">3</text>
<text x="163.1" y="44.4">4</text>
<text x="227.9" y="47">3</text>
<text x="227.9" y="44.4">4</text>
<text x="32.3" y="52">1</text>
<text x="32.3" y="49.5">2</text>
<text x="98.4" y="52">1</text>
<text x="98.4" y="49.5">2</text>
<text x="163.1" y="52">1</text>
<text x="163.1" y="49.5">2</text>
<text x="227.9" y="52">1</text>
<text x="227.9" y="49.5">2</text>
<text x="31.7" y="57.1">17</text>
<text x="31.7" y="59.7">18</text>
<text x="54.6" y="59.7">36</text>
<text x="97.7" y="57.1">17</text>
<text x="97.7" y="59.7">18</text>
<text x="120.6" y="59.7">36</text>
<text x="162.5" y="57.1">17</text>
<text x="162.5" y="59.7">18</text>
<text x="185.4" y="59.7">36</text>
<text x="227.3" y="57.1">17</text>
<text x="227.3" y="59.7">18</text>
<text x="250.1" y="59.7">36</text>
<text x="31.7" y="62.2">19</text>
<text x="31.7" y="64.7">20</text>
<text x="54.6" y="62.2">37</text>
<text x="54.6" y="64.7">38</text>
<text x="97.7" y="62.2">19</text>
<text x="97.7" y="64.7">20</text>
<text x="120.6" y="62.2">37</text>
<text x="120.6" y="64.7">38</text>
<text x="162.5" y="62.2">19</text>
<text x="162.5" y="64.7">20</text>
<text x="185.4" y="62.2">37</text>
<text x="185.4" y="64.7">38</text>
<text x="227.3" y="62.2">19</text>
<text x="227.3" y="64.7">20</text>
<text x="250.1" y="62.2">37</text>
<text x="250.1" y="64.7">38</text>
<text x="31.7" y="69.8">12</text>
<text x="54.6" y="67.3">39</text>
<text x="97.7" y="69.8">12</text>
<text x="120.6" y="67.3">39</text>
<text x="162.5" y="69.8">12</text>
<text x="185.4" y="67.3">39</text>
<text x="227.3" y="69.8">12</text>
<text x="250.1" y="67.3">39</text>
<text x="31.7" y="74.9">14</text>
<text x="31.7" y="77.4">26</text>
<text x="54.6" y="72.4">31K2-31</text>
<text x="54.6" y="77.4">33</text>
<text x="54.6" y="74.9">34K2-34</text>
<text x="97.7" y="74.9">14</text>
<text x="97.7" y="77.4">26</text>
<text x="120.6" y="72.4">31</text>
<text x="120.6" y="77.4">33F2-33</text>
<text x="120.6" y="74.9">34</text>
<text x="162.5" y="74.9">14</text>
<text x="162.5" y="77.4">26</text>
<text x="185.4" y="72.4">31</text>
<text x="185.4" y="77.4">33H2-33</text>
<text x="185.4" y="74.9">34</text>
<text x="227.3" y="74.9">14</text>
<text x="227.3" y="77.4">26</text>
<text x="227.3" y="72.4">13</text>
<text x="250.1" y="72.4">31</text>
<text x="250.1" y="77.4">33D2-33</text>
<text x="250.1" y="74.9">34</text>
<text x="250.1" y="77.4">33</text>
<text x="31.7" y="82.5">27</text>
<text x="31.7" y="80">28</text>
<text x="54.6" y="80">32</text>
<text x="54.6" y="82.5">35</text>
<text x="97.7" y="82.5">27</text>
<text x="97.7" y="80">28</text>
<text x="120.6" y="80">32</text>
<text x="120.6" y="82.5">35</text>
<text x="162.5" y="82.5">27</text>
<text x="162.5" y="80">28</text>
<text x="185.4" y="80">32</text>
<text x="185.4" y="82.5">35</text>
<text x="227.3" y="82.5">27</text>
<text x="227.3" y="80">28</text>
<text x="250.1" y="80">32</text>
<text x="250.1" y="82.5">35</text>
<text x="32.3" y="85.1">5</text>
<text x="32.3" y="87.6">7</text>
<text x="54.6" y="85.1">11</text>
<text x="98.4" y="85.1">5</text>
<text x="98.4" y="87.6">7</text>
<text x="120.6" y="85.1">11</text>
<text x="163.1" y="85.1">5</text>
<text x="163.1" y="87.6">7</text>
<text x="185.4" y="85.1">11</text>
<text x="227.9" y="85.1">5</text>
<text x="227.9" y="87.6">7</text>
<text x="250.1" y="85.1">11</text>
<text x="31.7" y="95.2">25</text>
<text x="32.3" y="90.1">6</text>
<text x="54.6" y="95.2">21F2-16</text>
<text x="55.2" y="92.7">8 E3-11</text>
<text x="55.2" y="90.1">9 F2-8</text>
<text x="97.7" y="95.2">25</text>
<text x="98.4" y="90.1">6</text>
<text x="120.6" y="95.2">21F2-21</text>
<text x="121.2" y="92.7">8 F2-8</text>
<text x="121.2" y="90.1">9 F2-9</text>
<text x="162.5" y="95.2">25</text>
<text x="163.1" y="90.1">6</text>
<text x="185.4" y="95.2">21D2-16</text>
<text x="186" y="92.7">8 F2-9</text>
<text x="186" y="90.1">9 D2-8</text>
<text x="227.3" y="95.2">25</text>
<text x="227.9" y="90.1">6</text>
<text x="250.1" y="95.2">21D2-21</text>
<text x="250.1" y="95.2">21</text>
<text x="250.8" y="92.7">8 D2-8</text>
<text x="250.8" y="90.1">9 D2-9</text>
<text x="250.8" y="92.7">8</text>
<text x="250.8" y="90.1">9</text>
<text x="31.7" y="100.3">23</text>
<text x="31.7" y="97.8">24</text>
<text x="54.6" y="97.8">16D2-9</text>
<text x="97.7" y="100.3">23</text>
<text x="97.7" y="97.8">24</text>
<text x="120.6" y="97.8">16F2-16</text>
<text x="162.5" y="100.3">23</text>
<text x="162.5" y="97.8">24</text>
<text x="185.4" y="97.8">16F2-21</text>
<text x="227.3" y="100.3">23</text>
<text x="227.3" y="97.8">24</text>
<text x="250.1" y="97.8">16D2-16</text>
<text x="250.1" y="97.8">16</text>
<text x="31.7" y="102.8">22</text>
<text x="97.7" y="102.8">22</text>
<text x="162.5" y="102.8">22</text>
<text x="227.3" y="102.8">22</text>
<text x="227.3" y="107.9">29</text>
<text x="31.7" y="110.5">15</text>
<text x="31.7" y="113">40</text>
<text x="97.7" y="110.5">15</text>
<text x="97.7" y="113">40</text>
<text x="162.5" y="110.5">15</text>
<text x="162.5" y="113">40</text>
<text x="227.3" y="110.5">15</text>
<text x="227.3" y="113">40</text>
<text x="44.4" y="120.7" transform="rotate(-90 44.4 120.7)">30</text>
<text x="110.5" y="120.7" transform="rotate(-90 110.5 120.7)">30</text>
<text x="175.2" y="120.7" transform="rotate(-90 175.2 120.7)">30</text>
<text x="240" y="120.7" transform="rotate(-90 240 120.7)">30</text>
<text x="18.7" y="147.3">12</text>
<text x="29.8" y="149.8">11 E5-11</text>
<text x="47.6" y="147.3">12</text>
<text x="59" y="149.8">11 D3-11</text>
<text x="78.7" y="147.3">9</text>
<text x="90.1" y="149.8">8</text>
<text x="108.5" y="147.3">12</text>
<text x="120" y="149.8">11 E3-11</text>
<text x="138.4" y="147.3">4</text>
<text x="149.8" y="149.8">6</text>
<text x="168.8" y="147.3">9</text>
<text x="180.3" y="149.8">8</text>
<text x="202.5" y="147.3">2</text>
<text x="202.5" y="149.8">3</text>
<text x="209.5" y="144.2" transform="rotate(-90 209.5 144.2)">4</text>
<text x="215.2" y="147.3">5</text>
<text x="238.7" y="147.3">4</text>
<text x="250.1" y="149.8">6</text>
<text x="264.4" y="147.3">9</text>
<text x="275.5" y="149.8">8</text>
<text x="18.7" y="152.4">13</text>
<text x="47.6" y="152.4">13</text>
<text x="78.1" y="152.4">10</text>
<text x="108.5" y="152.4">13</text>
<text x="138.4" y="152.4">5</text>
<text x="168.2" y="152.4">10</text>
<text x="215.2" y="152.4">6 C5-6</text>
<text x="238.7" y="152.4">5</text>
<text x="263.8" y="152.4">10</text>
<text x="209.5" y="156.9" transform="rotate(-90 209.5 156.9)">1</text>
</g>
<g font-size="1.3" fill="#0f0f0f">
<text x="44.4" y="39.2">+5V</text>
<text x="110.5" y="39.2">+5V</text>
<text x="175.3" y="39.2">+5V</text>
<text x="240" y="39.2">+5V</text>
<text x="27.1" y="72.3">A10*13</text>
<text x="93.1" y="72.3">A10*13</text>
<text x="157.9" y="72.3">A10*13</text>
<text x="222.7" y="72.3">A10*13</text>
<text x="25.3" y="107.8">F2-3329</text>
<text x="91.1" y="107.8">H2-3329</text>
<text x="155.9" y="107.8">D2-3329</text>
<text x="44.4" y="120.5">GND</text>
<text x="110.5" y="120.5">GND</text>
<text x="175.3" y="120.5">GND</text>
<text x="240" y="120.5">GND</text>
<text x="11.1" y="147.2">K2-31</text>
<text x="102.5" y="147.2">D3-6</text>
<text x="152.4" y="149.7">D3-6</text>
<text x="182.9" y="149.7">D2-21</text>
<text x="195.3" y="147.2">D2-21</text>
<text x="252.7" y="149.7">D5-6</text>
<text x="257.4" y="147.2">D5-6</text>
<text x="278.1" y="149.7">A10*</text>
<text x="11.1" y="152.3">K2-34</text>
<text x="40.4" y="152.3">E5-11</text>
<text x="70.8" y="152.3">D3-11</text>
<text x="101.3" y="152.3">D3-11</text>
<text x="232" y="152.3">C5-6</text>
<text x="129.5" y="167.5">E3-11</text>
<text x="129.5" y="175.1">+5V</text>
</g>
</svg>
